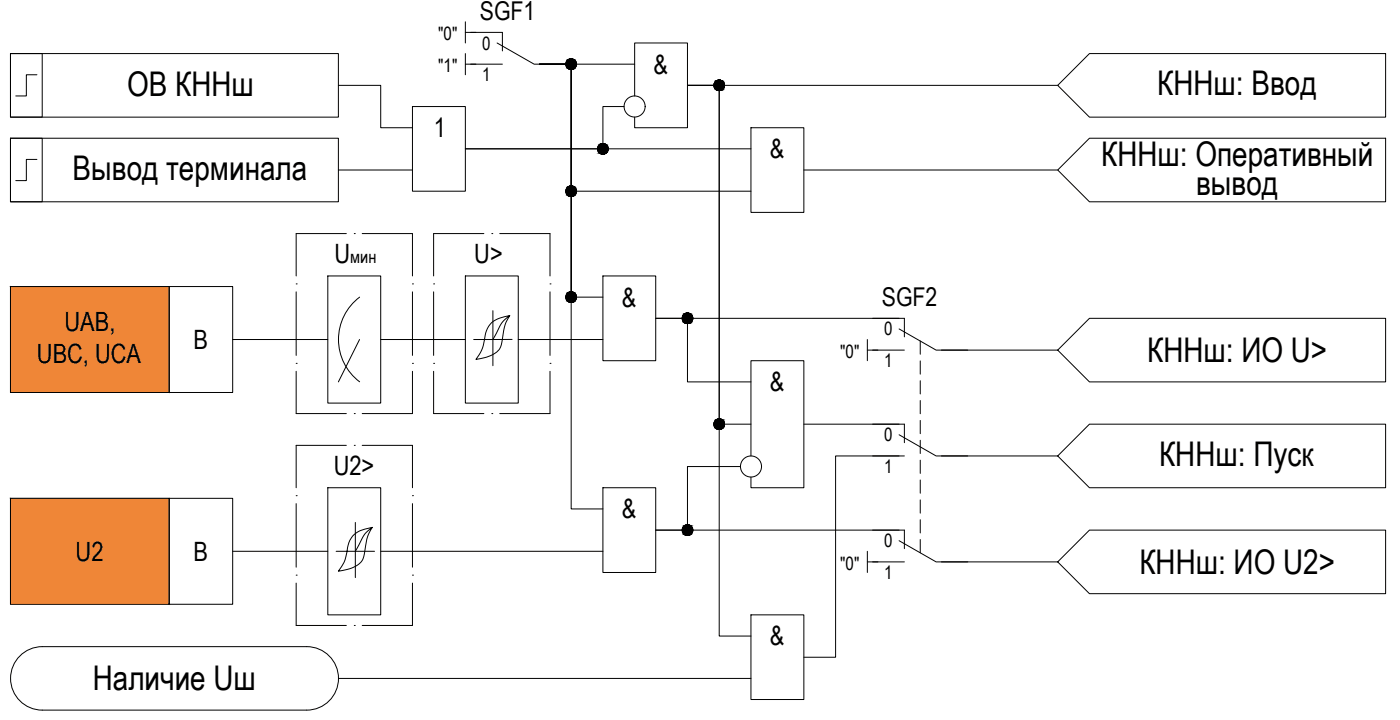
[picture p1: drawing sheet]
<svg xmlns="http://www.w3.org/2000/svg" width="605mm" height="311mm" viewBox="0 0 605 311" stroke-linecap="round" stroke-linejoin="round" font-family="sans-serif">
<g fill="none" stroke="#000" stroke-width=".43">
<path d="M201.1 9.4v9.2M203.4 14h13.7v8M214.8 18.6l16 9.1h13.7M4.5 23.1h13.7v27.5h-13.7zM4.5 23.1h141.7v27.5h-141.7zM16 32.3h-4.6v9.1h-4.6M201.1 23.1v9.2M203.4 27.7h13.7M297 36.8h160M457 36.8l13.7-13.7h128v27.5h-128zM178.2 46h22.9v36.5h-22.9zM269.7 46h-9.2v18.2h-59.4"/>
<path d="M274.2 41.4v-22.8h22.8v36.5h-22.8v-4.5M324.5 55.1h22.8v36.6h-22.8zM457 73.4l13.7-13.7h128v27.4h-128zM149.6 100.8h-21.6v18.3M153.1 100.8h.1M156.5 100.8h21.7v18.3M209.1 100.8h-21.7v18.3M212.5 100.8h.1M215.9 100.8h21.8v18.3M260.5 119.1h22.8v36.6h-22.8zM128 122.5h.1M128 125.9v27.5"/>
<path d="M155.4 128.2a22.8 22.8 0 0 0 0 36.6M178.2 122.5h.1M178.2 125.9v27.5M187.4 122.5h.1M187.4 125.9v27.5M213 134.1v23.7M220.3 136.2a19.6 19.6 0 0 0-3.3 10.7 7.2 7.2 0 0 1-5.8 6.9l-5.5 1.3a19.4 19.4 0 0 0 4.1-11.3 9.3 9.3 0 0 1 8.3-7.1l2.2-.5-3.6 3.3-3.7 7h-8.3M237.7 122.5h.1M237.7 125.9v27.5M283.3 137.4h107.5v8M128 156.8h.1M155.4 146.5l-9.2 18.3"/>
<path d="M178.2 156.8h.1M187.4 156.8h.1M221.3 146.5h-8.3M237.7 156.8h.1M374.8 146.5v9.2M377.1 151.1h13.7M388.5 142l16 9.1h13.7M457 151.1l13.7-13.7h128v27.4h-128zM128 160.2v18.3h21.6M153.1 178.5h.1M178.2 160.2v18.3h-21.7M187.4 160.2v18.3h21.7"/>
<path d="M212.5 178.5h.1M237.7 160.2v18.3h-21.8M149.6 192.2h-21.6v18.3M153.1 192.2h.1M156.5 192.2h21.7v18.3M324.5 196.8v-41.1h22.8v54.8h-22.8v-4.6M377.1 183.1h13.7v8M377.1 196.8h13.7M388.5 187.6l16 9.2h13.7M457 196.8l13.7-13.7h128v27.4h-128zM128 213.9h.1M128 217.3v27.5"/>
<path d="M178.2 213.9h.1M178.2 217.3v27.5M260.5 210.5h22.8v36.6h-22.8zM153.5 225.5v23.8M153.5 237.9h8.3M160.9 227.6a20 20 0 0 0-3.3 10.7 7.3 7.3 0 0 1-5.8 6.9l-5.6 1.3a19.1 19.1 0 0 0 4.2-11.3 9.3 9.3 0 0 1 8.3-7.1l2.2-.5-3.6 3.3-3.8 7h-8.3M283.3 228.8h107.5v8M374.8 237.9v9.2M388.5 233.3l16 9.2h13.7M128 248.2h.1M128 251.6v18.3h21.6M178.2 248.2h.1"/>
<path d="M178.2 251.6v18.3h-21.7M377.1 242.5h13.7M457 242.5l13.7-13.7h128v27.4h-128zM153.1 269.9h.1M324.5 265.4h22.8v36.5h-22.8z"/>
<circle cx="246.8" cy="27.7" r="2.27"/>
<circle cx="310.8" cy="36.8" r="2.27"/>
<circle cx="274.2" cy="46" r="4.6"/>
<circle cx="260.5" cy="64.2" r="2.27"/>
<circle cx="246.8" cy="82.5" r="2.27"/>
<circle cx="246.8" cy="128.2" r="2.27"/>
<circle cx="297.1" cy="137.4" r="2.27"/>
<circle cx="310.8" cy="183" r="2.27"/>
<circle cx="324.5" cy="201.3" r="4.6"/>
<circle cx="297.1" cy="228.8" r="2.27"/>
</g>
<g fill="#000" stroke="#000" stroke-width=".43">
<path d="M246.3 29.9h1zM246.5 25.4h.6zM310.3 39h1zM310.5 34.6h.5zM260 66.5h1zM260.2 62h.6zM246.3 84.8h1zM246.5 80.3h.6zM246.3 130.4h1zM246.5 125.9h.6zM296.6 139.6h1zM296.8 135.1h.5z"/>
<path d="M310.3 185.3h1zM310.5 180.8h.5zM296.6 231h1zM296.8 226.5h.5z"/>
<path d="M246.3 29.9h.8zM246.5 29.9h.6z"/>
<path d="M246.5 25.4l.8 .1zM246.3 25.5h1z"/>
<path d="M246.3 25.5h1.2zM246 25.5h1.5z"/>
<path d="M246 25.5l1.7 .1zM245.9 25.6h1.8z"/>
<path d="M246 29.9h1.5zM246 29.9h1.3z"/>
<path d="M245.9 25.6l2 .1zM245.7 25.7h2.2z"/>
<path d="M245.9 29.8h1.8zM245.9 29.8l1.6 .1z"/>
<path d="M245.7 25.7l2.4 .1zM245.5 25.8h2.6z"/>
<path d="M245.7 29.7h2.2zM245.7 29.7l2 .1z"/>
<path d="M245.5 25.8l2.8 .2zM245.3 26h3z"/>
<path d="M245.5 29.6h2.6zM245.5 29.6l2.4 .1z"/>
<path d="M245.3 26l3.2 .1zM245.3 26l3.2 .1z"/>
<path d="M245.3 29.4h3zM245.3 29.4l2.8 .2z"/>
<path d="M245.1 26.1l3.5 .2zM245 26.3h3.6z"/>
<path d="M245.1 29.3h3.4zM245.1 29.3l3.2 .1z"/>
<path d="M245 26.3l3.7 .2zM245 26.3l3.7 .2h-3.8z"/>
<path d="M245 29.1h3.6zM245 29.1l3.5 .2z"/>
<path d="M244.9 26.5l3.9 .1zM244.9 26.5l3.9 .1z"/>
<path d="M244.9 28.9h3.8zM244.9 28.9l3.7 .2z"/>
<path d="M244.8 26.6l4.1 .2zM244.8 26.6l4.1 .2h-4.2z"/>
<path d="M244.8 28.7h4zM244.8 28.7l3.9 .2z"/>
<path d="M244.7 26.8l4.3 .3zM244.7 26.8l4.3 .3h-4.4z"/>
<path d="M244.7 28.5h4.2zM244.7 28.5l4.1 .2z"/>
<path d="M244.6 27.1l4.4 .2zM244.6 27.1l4.4 .2z"/>
<path d="M244.6 28.3h4.4zM244.6 28.3l4.3 .2z"/>
<path d="M244.6 27.3l4.4 .2zM244.6 27.3l4.4 .2z"/>
<path d="M244.5 27.5l4.6 .2zM244.5 27.5l4.6 .2z"/>
<path d="M244.5 27.9l4.5 .2zM244.5 27.9l4.5 .2z"/>
<path d="M244.6 28.1h4.4zM244.6 28.1l4.4 .2z"/>
<path d="M244.5 27.7h4.6zM244.5 27.7l4.5 .2z"/>
<path d="M310.3 39l.7 .1zM310.5 39.1h.5z"/>
<path d="M310.5 34.6h.8zM310.3 34.6h1z"/>
<path d="M310.3 34.6l1.2 .1zM310 34.7h1.5z"/>
<path d="M310 34.7l1.7 .1zM309.8 34.8h1.9z"/>
<path d="M310 39h1.5zM310 39h1.3z"/>
<path d="M309.8 34.8h2.1zM309.6 34.8h2.3z"/>
<path d="M309.8 38.9h1.9zM309.8 38.9l1.7 .1z"/>
<path d="M309.6 34.8l2.5 .2zM309.5 35h2.6z"/>
<path d="M309.6 38.8h2.3zM309.6 38.8l2.1 .1z"/>
<path d="M309.5 35l2.7 .1zM309.3 35.1h2.9z"/>
<path d="M309.5 38.7h2.6zM309.5 38.7l2.4 .1z"/>
<path d="M309.3 35.1l3.1 .1zM309.2 35.2h3.2z"/>
<path d="M309.3 38.5h2.9zM309.3 38.5l2.8 .2z"/>
<path d="M309.2 35.2l3.3 .2zM309.2 35.2l3.3 .2h-3.5z"/>
<path d="M309.2 38.4h3.2zM309.2 38.4l3 .1z"/>
<path d="M309 35.4l3.7 .2zM309 35.4l3.7 .2z"/>
<path d="M309 38.2h3.5zM309 38.2l3.4 .2z"/>
<path d="M308.9 35.6l3.9 .2zM308.9 35.6l3.9 .2h-4.1z"/>
<path d="M308.9 38.1h3.8zM308.9 38.1l3.6 .1z"/>
<path d="M308.7 35.8l4.2 .2zM308.7 35.8l4.2 .2h-4.3z"/>
<path d="M308.7 37.9h4.1zM308.7 37.9l4 .2z"/>
<path d="M308.6 36l4.4 .2zM308.6 36l4.4 .2z"/>
<path d="M308.6 37.7h4.3zM308.6 37.7l4.2 .2z"/>
<path d="M308.6 36.2l4.4 .2zM308.6 36.2l4.4 .2z"/>
<path d="M308.6 37.5h4.4zM308.6 37.5l4.3 .2z"/>
<path d="M308.5 36.4l4.6 .2-.1-.2zM308.5 36.4l4.6 .2h-4.6z"/>
<path d="M308.5 37.3h4.5zM308.5 37.3l4.5 .2z"/>
<path d="M308.5 36.6l4.6 .2zM308.5 36.6l4.6 .2z"/>
<path d="M308.5 36.8l4.6 .2zM308.5 36.8l4.6 .2z"/>
<path d="M308.5 37h4.6zM308.5 37l4.5 .3z"/>
<path d="M260 66.5h.8zM260.2 66.5h.6z"/>
<path d="M260.2 62h.8zM260 62h1z"/>
<path d="M260 62l1.2 .1zM259.8 62.1h1.4z"/>
<path d="M259.8 62.1l1.6 .1zM259.6 62.2h1.8z"/>
<path d="M259.8 66.4h1.4zM259.8 66.4l1.2 .1z"/>
<path d="M259.6 62.2l2 .1zM259.4 62.3h2.2z"/>
<path d="M259.6 66.3h1.8zM259.6 66.3l1.6 .1z"/>
<path d="M259.4 62.3l2.4 .1zM259.2 62.4h2.6z"/>
<path d="M259.4 66.2h2.2zM259.4 66.2l2 .1z"/>
<path d="M259.2 62.4l2.8 .1zM259 62.5h3z"/>
<path d="M259.2 66.1h2.6zM259.2 66.1l2.4 .1z"/>
<path d="M259 62.5l3.2 .2zM259 62.5l3.2 .2z"/>
<path d="M259 66h3zM259 66l2.8 .1z"/>
<path d="M258.9 62.7l3.4 .1zM258.9 62.7l3.4 .1h-3.6z"/>
<path d="M258.9 65.8h3.3zM258.9 65.8l3.1 .2z"/>
<path d="M258.7 62.8l3.7 .2zM258.7 62.8l3.7 .2z"/>
<path d="M258.7 65.7h3.6zM258.7 65.7l3.5 .1z"/>
<path d="M258.6 63l3.9 .2zM258.6 63l3.9 .2h-4z"/>
<path d="M258.6 65.5h3.8zM258.6 65.5l3.7 .2z"/>
<path d="M258.5 63.2l4.1 .2zM258.5 63.2l4.1 .2z"/>
<path d="M258.5 65.3h4zM258.5 65.3l3.9 .2z"/>
<path d="M258.4 63.4l4.3 .2zM258.4 63.4l4.3 .2h-4.4z"/>
<path d="M258.4 65.1h4.2zM258.4 65.1l4.1 .2z"/>
<path d="M258.3 63.6l4.5 .2zM258.3 63.6l4.5 .2z"/>
<path d="M258.3 64.9h4.4zM258.3 64.9l4.3 .2z"/>
<path d="M258.3 63.8l4.5 .2zM258.3 63.8l4.5 .2z"/>
<path d="M258.2 64l4.6 .2zM258.2 64l4.6 .2z"/>
<path d="M258.2 64.5l4.6 .2zM258.2 64.5l4.6 .2z"/>
<path d="M258.3 64.7h4.5zM258.3 64.7l4.4 .2z"/>
<path d="M258.2 64.2l4.6 .3v-.3zM258.2 64.2l4.6 .3h-4.6z"/>
<path d="M246.3 84.8h.8zM246.5 84.8h.6z"/>
<path d="M246.5 80.3h.8zM246.3 80.3h1z"/>
<path d="M246.3 80.3l1.2 .1zM246 80.4h1.5z"/>
<path d="M246 80.4h1.7zM245.9 80.4h1.8z"/>
<path d="M246 84.7h1.5zM246 84.7l1.3 .1z"/>
<path d="M245.9 80.4l2 .2zM245.7 80.6h2.2z"/>
<path d="M245.9 84.6h1.8zM245.9 84.6l1.6 .1z"/>
<path d="M245.7 80.6l2.4 .1zM245.5 80.7h2.6z"/>
<path d="M245.7 84.5h2.2zM245.7 84.5l2 .1z"/>
<path d="M245.5 80.7l2.8 .1zM245.3 80.8h3z"/>
<path d="M245.5 84.4h2.6zM245.5 84.4l2.4 .1z"/>
<path d="M245.3 80.8l3.2 .1zM245.3 80.8l3.2 .1z"/>
<path d="M245.3 84.3h3zM245.3 84.3l2.8 .1z"/>
<path d="M245.1 80.9l3.5 .2zM245 81.1h3.6z"/>
<path d="M245.1 84.1h3.4zM245.1 84.1l3.2 .2z"/>
<path d="M245 81.1l3.7 .2zM245 81.1l3.7 .2z"/>
<path d="M245 84h3.6zM245 84l3.5 .1z"/>
<path d="M244.9 81.3l3.9 .2zM244.9 81.3l3.9 .2h-4z"/>
<path d="M244.9 83.7h3.8zM244.9 83.7l3.7 .3z"/>
<path d="M244.8 81.5l4.1 .2zM244.8 81.5l4.1 .2z"/>
<path d="M244.8 83.6h4zM244.8 83.6l3.9 .1z"/>
<path d="M244.7 81.7l4.3 .2zM244.7 81.7l4.3 .2h-4.4z"/>
<path d="M244.7 83.4h4.2zM244.7 83.4l4.1 .2z"/>
<path d="M244.6 81.9l4.4 .2zM244.6 81.9l4.4 .2z"/>
<path d="M244.6 83.2h4.4zM244.6 83.2l4.3 .2z"/>
<path d="M244.6 82.1l4.4 .2zM244.6 82.1l4.4 .2z"/>
<path d="M244.5 82.3l4.6 .2zM244.5 82.3l4.6 .2z"/>
<path d="M244.5 82.7l4.5 .3v-.3zM244.5 82.7l4.5 .3h-4.4z"/>
<path d="M244.6 83h4.4zM244.6 83l4.4 .2z"/>
<path d="M244.5 82.5h4.6zM244.5 82.5l4.5 .2z"/>
<path d="M246.3 130.4l.8 .1zM246.5 130.5h.6z"/>
<path d="M246.5 125.9l.8 .1zM246.3 126h1z"/>
<path d="M246.3 126l1.2 .1zM246 126.1h1.5z"/>
<path d="M246 126.1l1.7 .1zM245.9 126.2h1.8z"/>
<path d="M246 130.4h1.5zM246 130.4h1.3z"/>
<path d="M245.9 126.2h2zM245.7 126.2h2.2z"/>
<path d="M245.9 130.3h1.8zM245.9 130.3l1.6 .1z"/>
<path d="M245.7 126.2l2.4 .2zM245.5 126.4h2.6z"/>
<path d="M245.7 130.2h2.2zM245.7 130.2l2 .1z"/>
<path d="M245.5 126.4l2.8 .1zM245.3 126.5h3z"/>
<path d="M245.5 130.1h2.6zM245.5 130.1l2.4 .1z"/>
<path d="M245.3 126.5l3.2 .2zM245.3 126.5l3.2 .2z"/>
<path d="M245.3 130h3zM245.3 130l2.8 .1z"/>
<path d="M245.1 126.7l3.5 .1zM245 126.8h3.6z"/>
<path d="M245.1 129.8h3.4zM245.1 129.8l3.2 .2z"/>
<path d="M245 126.8l3.7 .2zM245 126.8l3.7 .2z"/>
<path d="M245 129.6h3.6zM245 129.6l3.5 .2z"/>
<path d="M244.9 127l3.9 .2zM244.9 127l3.9 .2z"/>
<path d="M244.9 129.5h3.8zM244.9 129.5l3.7 .1z"/>
<path d="M244.8 127.2l4.1 .2zM244.8 127.2l4.1 .2h-4.2z"/>
<path d="M244.8 129.3h4zM244.8 129.3l3.9 .2z"/>
<path d="M244.7 127.4l4.3 .2zM244.7 127.4l4.3 .2h-4.4z"/>
<path d="M244.7 129.1h4.2zM244.7 129.1l4.1 .2z"/>
<path d="M244.6 127.6l4.4 .2zM244.6 127.6l4.4 .2z"/>
<path d="M244.6 128.9h4.4zM244.6 128.9l4.3 .2z"/>
<path d="M244.6 127.8l4.4 .2zM244.6 127.8l4.4 .2z"/>
<path d="M244.5 128l4.6 .2zM244.5 128l4.6 .2z"/>
<path d="M244.5 128.4l4.5 .3zM244.5 128.4l4.5 .3z"/>
<path d="M244.6 128.7h4.4zM244.6 128.7l4.4 .2z"/>
<path d="M244.5 128.2h4.6zM244.5 128.2l4.5 .2z"/>
<path d="M296.6 139.6h.7zM296.8 139.6h.5z"/>
<path d="M296.8 135.1h.8zM296.6 135.1h1z"/>
<path d="M296.6 135.1l1.2 .1zM296.3 135.2h1.5z"/>
<path d="M296.3 135.2l1.7 .1zM296.1 135.3h1.9z"/>
<path d="M296.3 139.5h1.5zM296.3 139.5l1.3 .1z"/>
<path d="M296.1 135.3l2.1 .1zM295.9 135.4h2.3z"/>
<path d="M296.1 139.5h1.9zM296.1 139.5h1.7z"/>
<path d="M295.9 135.4l2.5 .1zM295.7 135.5h2.7z"/>
<path d="M295.9 139.4h2.3zM295.9 139.4l2.1 .1z"/>
<path d="M295.7 135.5l2.8 .1zM295.6 135.6h2.9z"/>
<path d="M295.7 139.2h2.7zM295.7 139.2l2.5 .2z"/>
<path d="M295.6 135.6l3.1 .2zM295.6 135.6l3.1 .2z"/>
<path d="M295.6 139.1h2.9zM295.6 139.1l2.8 .1z"/>
<path d="M295.4 135.8l3.4 .1zM295.3 135.9h3.5z"/>
<path d="M295.4 138.9h3.3zM295.4 138.9l3.1 .2z"/>
<path d="M295.3 135.9l3.7 .3zM295.3 135.9l3.7 .3h-3.9z"/>
<path d="M295.3 138.8h3.5zM295.3 138.8l3.4 .1z"/>
<path d="M295.1 136.2l4 .1zM295.1 136.2l4 .1z"/>
<path d="M295.1 138.6h3.9zM295.1 138.6l3.7 .2z"/>
<path d="M295 136.3l4.2 .2zM295 136.3l4.2 .2h-4.3z"/>
<path d="M295 138.4h4.1zM295 138.4l4 .2z"/>
<path d="M294.9 136.5l4.4 .2zM294.9 136.5l4.4 .2z"/>
<path d="M294.9 138.2h4.3zM294.9 138.2l4.2 .2z"/>
<path d="M294.9 136.7l4.4 .3zM294.9 136.7l4.4 .3z"/>
<path d="M294.9 138h4.4zM294.9 138l4.3 .2z"/>
<path d="M294.8 137l4.5 .2zM294.8 137l4.5 .2z"/>
<path d="M294.8 137.8h4.5zM294.8 137.8l4.5 .2z"/>
<path d="M294.8 137.2l4.5 .2zM294.8 137.2l4.5 .2z"/>
<path d="M294.8 137.4l4.5 .2zM294.8 137.4l4.5 .2z"/>
<path d="M294.8 137.6h4.5zM294.8 137.6l4.5 .2z"/>
<path d="M310.3 185.3h.7zM310.5 185.3h.5z"/>
<path d="M310.5 180.8l.8 .1zM310.3 180.9h1z"/>
<path d="M310.3 180.9h1.2zM310 180.9h1.5z"/>
<path d="M310 180.9l1.7 .1zM309.8 181h1.9z"/>
<path d="M310 185.2h1.5zM310 185.2l1.3 .1z"/>
<path d="M309.8 181l2.1 .1zM309.6 181.1h2.3z"/>
<path d="M309.8 185.2h1.9zM309.8 185.2h1.7z"/>
<path d="M309.6 181.1l2.5 .1zM309.5 181.2h2.6z"/>
<path d="M309.6 185h2.3zM309.6 185l2.1 .2z"/>
<path d="M309.5 181.2l2.7 .2zM309.5 181.2l2.7 .2h-2.9z"/>
<path d="M309.5 184.9h2.6zM309.5 184.9l2.4 .1z"/>
<path d="M309.3 181.4l3.1 .1zM309.3 181.4l3.1 .1z"/>
<path d="M309.3 184.8h2.9zM309.3 184.8l2.8 .1z"/>
<path d="M309.2 181.5l3.3 .2zM309.2 181.5l3.3 .2h-3.5z"/>
<path d="M309.2 184.7h3.2zM309.2 184.7l3 .1z"/>
<path d="M309 181.7l3.7 .1zM309 181.7l3.7 .1z"/>
<path d="M309 184.5h3.5zM309 184.5l3.4 .2z"/>
<path d="M308.9 181.8l3.9 .2zM308.9 181.8l3.9 .2h-4.1z"/>
<path d="M308.9 184.3h3.8zM308.9 184.3l3.6 .2z"/>
<path d="M308.7 182l4.2 .2zM308.7 182l4.2 .2z"/>
<path d="M308.7 184.1h4.1zM308.7 184.1l4 .2z"/>
<path d="M308.6 182.2l4.4 .2zM308.6 182.2l4.4 .2h-4.4z"/>
<path d="M308.6 183.9h4.3zM308.6 183.9l4.2 .2z"/>
<path d="M308.6 182.4l4.4 .2zM308.6 182.4l4.4 .2z"/>
<path d="M308.6 183.7h4.4zM308.6 183.7l4.3 .2z"/>
<path d="M308.5 182.6l4.6 .2zM308.5 182.6l4.6 .2z"/>
<path d="M308.5 183.5h4.5zM308.5 183.5l4.5 .2z"/>
<path d="M308.5 182.8l4.6 .3zM308.5 182.8l4.6 .3z"/>
<path d="M308.5 183.1l4.6 .2v-.2zM308.5 183.1l4.6 .2h-4.6z"/>
<path d="M308.5 183.3h4.6zM308.5 183.3l4.5 .2z"/>
<path d="M296.6 231h.7zM296.8 231h.5z"/>
<path d="M296.8 226.5l.8 .1zM296.6 226.6h1z"/>
<path d="M296.6 226.6h1.2zM296.3 226.6h1.5z"/>
<path d="M296.3 226.6l1.7 .1zM296.1 226.7h1.9z"/>
<path d="M296.3 230.9h1.5zM296.3 230.9l1.3 .1z"/>
<path d="M296.1 226.7l2.1 .1zM295.9 226.8h2.3z"/>
<path d="M296.1 230.9h1.9zM296.1 230.9h1.7z"/>
<path d="M295.9 226.8l2.5 .1zM295.7 226.9h2.7z"/>
<path d="M295.9 230.8h2.3zM295.9 230.8l2.1 .1z"/>
<path d="M295.7 226.9l2.8 .1zM295.6 227h2.9z"/>
<path d="M295.7 230.6h2.7zM295.7 230.6l2.5 .2z"/>
<path d="M295.6 227l3.1 .2zM295.6 227l3.1 .2z"/>
<path d="M295.6 230.5h2.9zM295.6 230.5l2.8 .1z"/>
<path d="M295.4 227.2l3.4 .2zM295.4 227.2l3.4 .2h-3.5z"/>
<path d="M295.4 230.3h3.3zM295.4 230.3l3.1 .2z"/>
<path d="M295.3 227.4l3.7 .1zM295.3 227.4l3.7 .1z"/>
<path d="M295.3 230.2h3.5zM295.3 230.2l3.4 .1z"/>
<path d="M295.1 227.5l4 .2zM295.1 227.5l4 .2z"/>
<path d="M295.1 230h3.9zM295.1 230l3.7 .2z"/>
<path d="M295 227.7l4.2 .2zM295 227.7l4.2 .2h-4.3z"/>
<path d="M295 229.8h4.1zM295 229.8l4 .2z"/>
<path d="M294.9 227.9l4.4 .2zM294.9 227.9l4.4 .2z"/>
<path d="M294.9 229.6h4.3zM294.9 229.6l4.2 .2z"/>
<path d="M294.9 228.1l4.4 .3zM294.9 228.1l4.4 .3z"/>
<path d="M294.9 229.4h4.4zM294.9 229.4l4.3 .2z"/>
<path d="M294.8 228.4l4.5 .2zM294.8 228.4l4.5 .2z"/>
<path d="M294.8 229.2h4.5zM294.8 229.2l4.5 .2z"/>
<path d="M294.8 228.6l4.5 .2zM294.8 228.6l4.5 .2z"/>
<path d="M294.8 228.8l4.5 .2zM294.8 228.8l4.5 .2z"/>
<path d="M294.8 229h4.5zM294.8 229l4.5 .2z"/>
</g>
<!-- layer: 0 -->
<g fill="#ef8637" stroke="#ef8637" stroke-width=".43">
<path d="M4.5 123.7l68.6 45.7v-45.7zM4.5 123.7l68.6 45.7h-68.6z"/>
<path d="M4.5 215.1l68.6 45.7v-45.7zM4.5 215.1l68.6 45.7h-68.6z"/>
</g>
<g fill="none" stroke="#000" stroke-width=".43">
<path d="M201.1 14h4.6M146.2 36.8h18.3v18.3h13.7M201.1 27.7h4.6M274.2 27.7h-41.1h13.7v54.8h77.7M4.5 59.7h13.7v27.4h-13.7zM4.5 59.7h141.7v27.4h-141.7zM16 68.8h-4.6v9.1h-4.6M146.2 73.4h32M201.1 64.2h123.4M347.3 73.4h109.7M141.6 119.1h22.9v54.9h-22.9zM201.1 119.1h22.8v54.9h-22.8z"/>
<path d="M4.5 123.7h68.6v45.7h-68.6zM73.1 123.7h27.4v45.7h-27.4zM260.5 128.2h-13.7v-100.5h-13.7h13.7v191.9h13.7M283.3 137.4h13.7v27.4h27.5M100.5 146.5h41.1M164.5 146.5h36.6M223.9 146.5h36.6M374.8 151.1h4.5M397.6 147.2v5.7M397.6 155.8v5.7M406.8 151.1h50.2M397.6 164.3v5.7"/>
<path d="M397.6 172.9v5.7M324.5 183.1h-13.7v-146.3h-13.8h13.8v237.7h13.7M347.3 183.1h41.2M388.5 196.8h-27.4v86.8h-13.8M397.6 181.4v5.8M397.6 190v5.7M397.6 198.6v5.7M406.8 196.8h50.2M4.5 215.1h68.6v45.7h-68.6zM73.1 215.1h27.4v45.7h-27.4zM141.6 210.5h22.9v54.9h-22.9zM319.9 201.3h-22.9v27.5h-13.7"/>
<path d="M397.6 207.1v5.8M397.6 215.7v5.8M100.5 237.9h41.1M164.5 237.9h96M397.6 224.3v5.7M397.6 232.8v5.8M374.8 242.5h4.5M406.8 242.5h50.2M8.1 283.6a13.7 13.7 0 0 1 10.1-4.5h114.4a13.7 13.7 0 0 1 13.7 13.7 13.7 13.7 0 0 1-13.7 13.7h-114.3a13.7 13.7 0 0 1-12.6-8.2 13.7 13.7 0 0 1 2.4-14.7zM146.2 292.8h178.3"/>
</g>
<g font-size="14.7">
<text x="54.9" y="41.3">ОВ КННш</text>
<text x="500" y="41">КННш: Ввод</text>
<text x="475.8" y="71.7">КННш: Оперативный</text>
<text x="31.4" y="77.8">Вывод терминала</text>
<text x="516.8" y="84">вывод</text>
<text x="495.7" y="156.3">КННш: ИО U&gt;</text>
<text x="500.8" y="201.2">КННш: Пуск</text>
<text x="492.3" y="247.7">КННш: ИО U2&gt;</text>
<text x="40.1" y="298">Наличие Uш</text>
</g>
<g font-size="11.5">
<text x="282.4" y="31.8">&amp;</text>
<text x="187.4" y="59.2">1</text>
<text x="332.7" y="68.3">&amp;</text>
<text x="144.5" y="113.6">U</text>
<text x="204.9" y="113.6">U&gt;</text>
<text x="268.7" y="132.3">&amp;</text>
<text x="27.9" y="142.9">UAB,</text>
<text x="83.6" y="150.6">В</text>
<text x="16" y="156.7">UBC, UCA</text>
<text x="332.7" y="168.9">&amp;</text>
<text x="144.2" y="205">U2&gt;</text>
<text x="268.7" y="223.7">&amp;</text>
<text x="32.7" y="242">U2</text>
<text x="83.6" y="242">В</text>
<text x="332.7" y="278.6">&amp;</text>
</g>
<g font-size="11.2">
<text x="207.4" y="8.8">SGF1</text>
<text x="381.1" y="132.2">SGF2</text>
</g>
<g font-size="8">
<text x="189.4" y="17.4">&quot;0&quot;</text>
<text x="208.4" y="21.4">0</text>
<text x="189.4" y="31.2">&quot;1&quot;</text>
<text x="208.4" y="35.1">1</text>
<text x="382.1" y="144.8">0</text>
<text x="363" y="154.6">&quot;0&quot;</text>
<text x="382.1" y="158.5">1</text>
<text x="382.1" y="190.5">0</text>
<text x="382.1" y="204.2">1</text>
<text x="382.1" y="236.2">0</text>
<text x="363" y="246">&quot;0&quot;</text>
<text x="382.1" y="249.9">1</text>
</g>
<text font-size="7.7" x="151.3" y="113.6">мин</text>
</svg>
